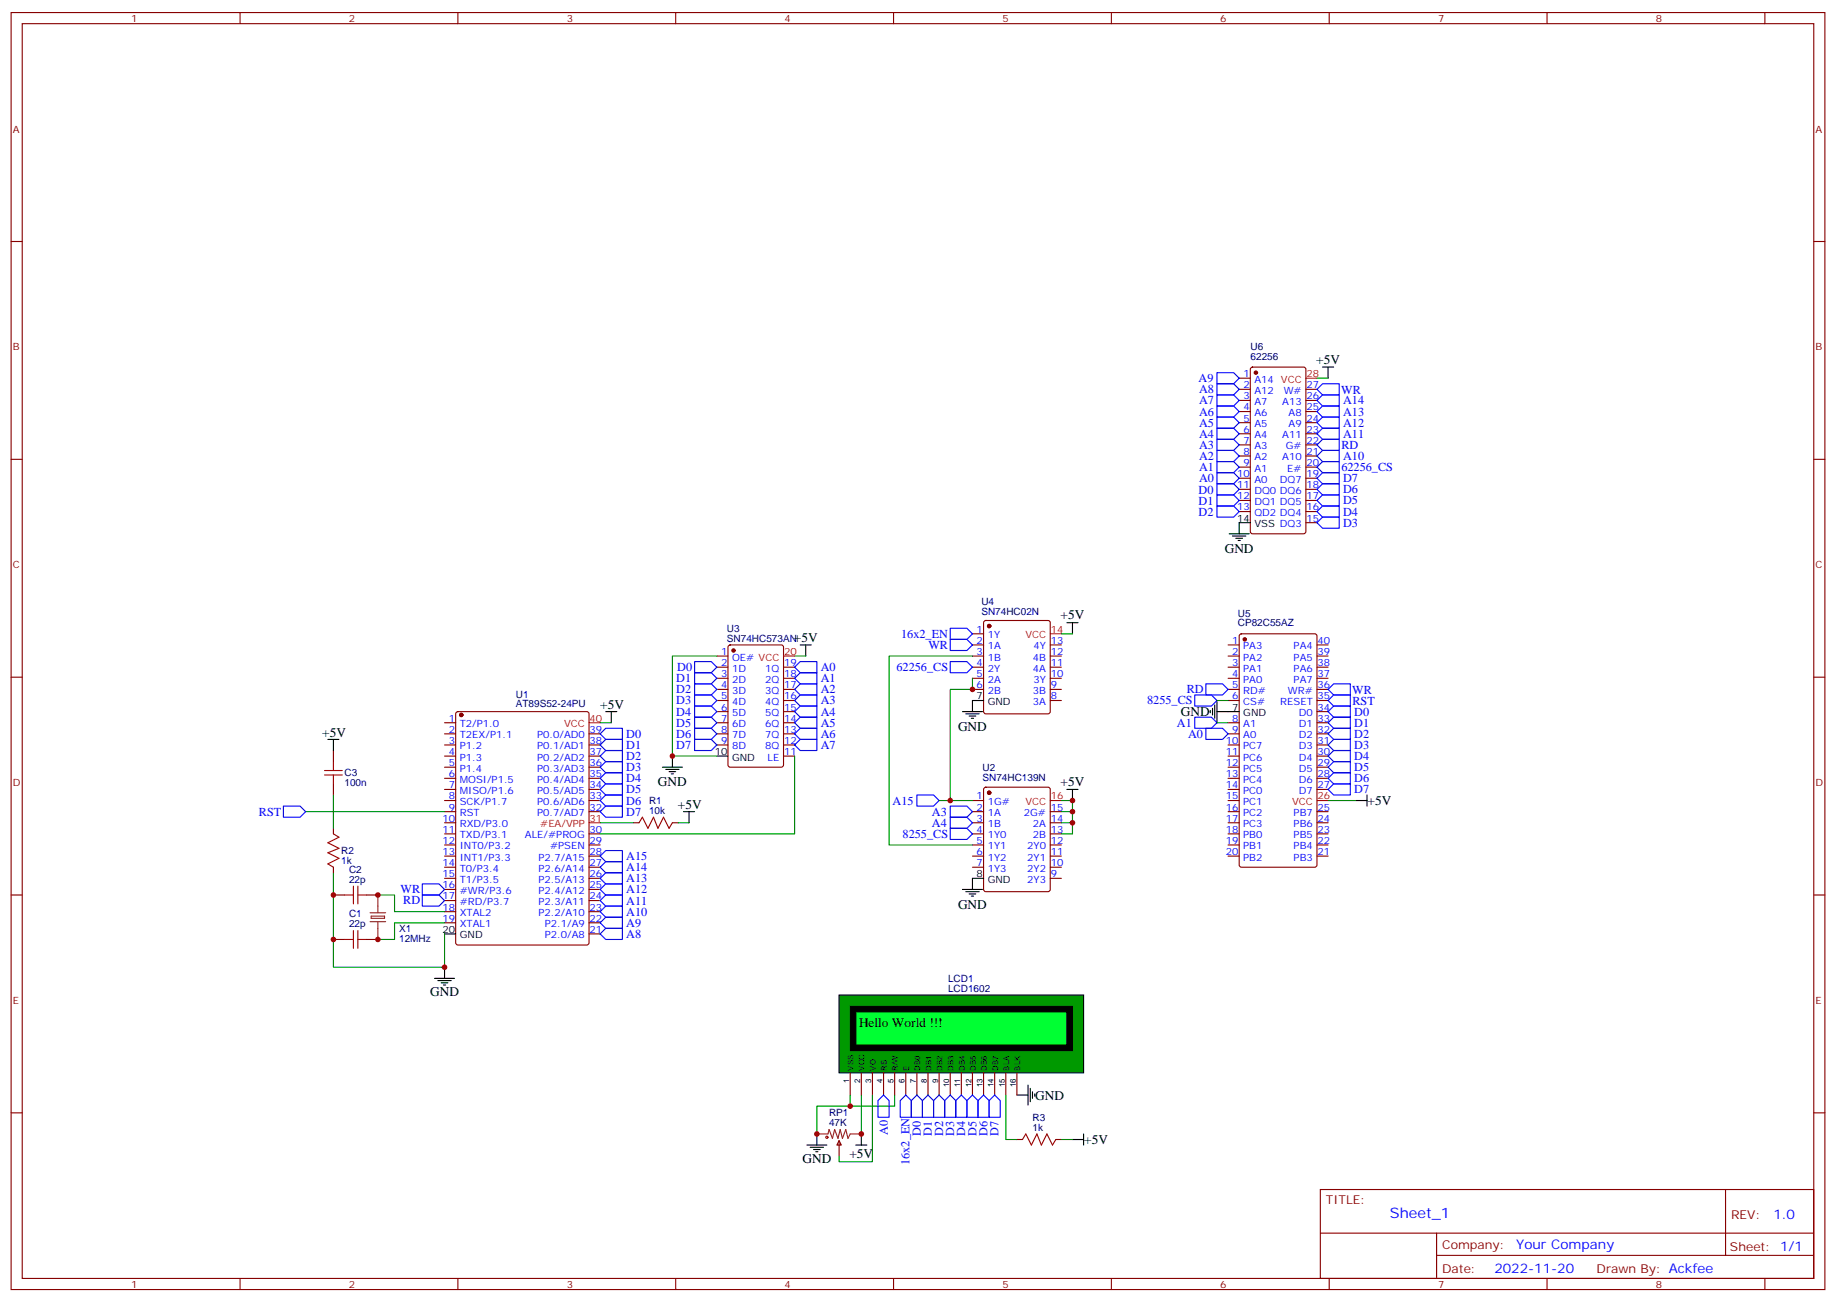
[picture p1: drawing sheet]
<svg xmlns="http://www.w3.org/2000/svg" width="583mm" height="413mm" viewBox="0 0 583 413" stroke-linecap="round" stroke-linejoin="round" font-family="sans-serif">
<g fill="none" stroke="#870000" stroke-width=".35">
<path d="M3.5 4h575.8v405.3h-575.8zM7.1 7.5h568.6v398.3h-568.6zM76.2 4v3.5M145.3 4v3.5M214.5 4v3.5M283.6 4v3.5M352.8 4v3.5M421.9 4v3.5M491.1 4v3.5M560.2 4v3.5M3.5 76.7h3.6M575.7 76.7h3.6"/>
<path d="M3.5 145.8h3.6M575.7 145.8h3.6M3.5 214.9h3.6M575.7 214.9h3.6M105.8 238.2v3.6M141.1 229.4h3.5M141.1 232.9h3.5M141.1 236.5h3.5M141.1 240h3.5M144.9 226.1l.4-.2h41l.6 .4 .1 73-.5 .6-41.2 .1-.6-.5-.1-72.9zM187 232.9h3.5M187 236.5h3.5"/>
<path d="M187 240h3.5M105.8 248.8v3.5M141.1 243.5h3.5M141.1 247.1h3.5M141.1 250.6h3.5M141.1 254.1h3.5M141.1 257.6h3.5M187 243.5h3.5M187 247.1h3.5M187 250.6h3.5M187 254.1h3.5M187 257.6h3.5"/>
<path d="M105.8 262.9v1.8M105.8 275.3v1.7M141.1 261.2h3.5M141.1 264.7h3.5M141.1 268.2h3.5M141.1 271.7h3.5M141.1 275.3h3.5M141.1 278.8h3.5M187 264.7h3.5M187 268.2h3.5M187 271.7h3.5M187 275.3h3.5"/>
<path d="M187 278.8h3.5M201.1 261.2h1.7M213.4 261.2h1.8M3.5 284.1h3.6M105.8 284.1h3.6M105.8 298.2h3.6M116.4 284.1h3.5M116.4 298.2h3.5M141.1 282.3h3.5M141.1 285.9h3.5M141.1 289.4h3.5M141.1 292.9h3.5"/>
<path d="M187 282.3h3.5M187 285.9h3.5M187 289.4h3.5M187 292.9h3.5M187 296.4h3.5M575.7 284.1h3.6M3.5 353.2h3.6M575.7 353.2h3.6M419.1 377.6h156.6v28.2h-156.6zM547.7 377.6v20.9M419.1 391.4h156.5M456 398.5h119.6"/>
<path d="M456 391.4v14.1M76.2 405.8v3.5M145.3 405.8v3.5M214.5 405.8v3.5M283.6 405.8v3.5M352.8 405.8v3.5M421.9 405.8v3.5M491.1 405.8v3.5M560.2 405.8v3.5"/>
</g>
<circle cx="146.4" cy="226.9" r=".53" fill="#870000" stroke="#870000" stroke-width=".35"/>
<path d="M104.1 234.7h3.5M105.8 234.7v3.5M192.3 225.9h3.5M194 225.9v3.5M217 257.6h3.5M218.7 257.6v3.6M141.1 296.4h3.5M137.9 310.6h6.4M139 311.3h4.2M140.1 312h2.1M140.8 312.7h.7M141.1 307v3.6" fill="none" stroke="#000" stroke-width=".35"/>
<path d="M187 229.4h3.5M187 261.2h3.5" fill="none" stroke="#f00" stroke-width=".35"/>
<path d="M190.5 229.4h3.5M105.8 252.3v5.3h-8.8M141.1 257.6h-35.3v5.3M105.8 277v30h35.3v-10.6M190.5 261.2h10.6M215.2 261.2h3.5M119.9 284.1h5.3v5.3h15.9M141.1 292.9h-15.9v5.3h-5.3" fill="none" stroke="#008700" stroke-width=".35"/>
<g fill="none" stroke="#a10000" stroke-width=".35">
<path d="M103 246h5.7M103 244.6h5.7M105.8 241.8v2.8M105.8 246v2.8M105.8 264.7l1.8 1-3.5 1.8 3.5 1.8-3.5 1.4 3.5 1.8-3.5 1.7 1.7 1.1M202.8 261.2l1.1-1.8 1.8 3.5 1.7-3.5 1.4 3.5 1.8-3.5 1.8 3.5 1-1.7M109.4 298.2h2.8M109.4 284.1h2.8M112.2 281.3v5.6M112.2 295.4v5.6M113.6 298.2h2.8M113.6 281.3v5.6"/>
<path d="M113.6 295.4v5.6M113.6 284.1h2.8"/>
</g>
<path d="M117.5 289.7h4.9M117.5 292.6h4.9M117.8 290.8h4.3v.7h-4.3zM119.9 284.1v5.6M119.9 292.6v5.6" fill="none" stroke="#8c2424" stroke-width=".35"/>
<path d="M90 255.9h5.2l1.8 1.7-1.8 1.8h-5.2zM134.1 284.1h5.2l1.8 1.8-1.8 1.7h-5.2zM134.1 280.6h5.2l1.8 1.7-1.8 1.8h-5.2z" fill="none" stroke="#00f" stroke-width=".35"/>
<path d="M266.3 315.8h77.7v24.7h-77.7z" fill="#090" stroke="#000" stroke-width=".35"/>
<g fill="none" stroke="#870000" stroke-width=".35">
<path d="M269.9 340.5v7.1M273.4 340.5v7.1M276.9 340.5v7.1M280.5 340.5v7.1M284 340.5v7.1M287.5 340.5v7.1M291 340.5v7.1M294.6 340.5v7.1M298.1 340.5v7.1M301.6 340.5v7.1M305.2 340.5v7.1M308.7 340.5v7.1"/>
<path d="M312.2 340.5v7.1M315.7 340.5v7.1M319.3 340.5v7.1M322.8 340.5v7.1"/>
</g>
<path d="M269.9 319.4h70.5v14.1h-70.5z" fill="#000" stroke="#000" stroke-width=".35"/>
<path d="M271.6 321.1h67.1v10.6h-67.1z" fill="none" stroke="#000" stroke-width=".35"/>
<path d="M271.6 321.1h67.1v10.6h-67.1z" fill="#0f3" stroke="#000" stroke-width=".35"/>
<path d="M259.3 359.9h3.5l.4-1.4 1 2.9 .7-2.9 1.1 2.9 .7-2.9 .7 2.9 1.1-2.9 .7 2.9 .7-1.5h3.5" fill="none" stroke="#8c2424" stroke-width=".35"/>
<g fill="none" stroke="#870000" stroke-width=".35">
<path d="M397.1 116.7l.5-.2h16.2l.7 .5v51.7l-.4 .7h-16.5l-.7-.4v-51.8zM393.3 120.1h3.6M393.3 123.6h3.6M393.3 127.1h3.6M393.3 130.6h3.6M393.3 134.2h3.6M393.3 137.7h3.6M414.5 123.6h3.5M414.5 127.1h3.5M414.5 130.6h3.5M414.5 134.2h3.5M414.5 137.7h3.5"/>
<path d="M393.3 141.2h3.6M393.3 144.7h3.6M393.3 148.3h3.6M393.3 151.8h3.6M393.3 155.3h3.6M393.3 158.9h3.6M414.5 141.2h3.5M414.5 144.7h3.5M414.5 148.3h3.5M414.5 151.8h3.5M414.5 155.3h3.5M414.5 158.9h3.5"/>
<path d="M393.3 162.4h3.6M414.5 162.4h3.5M414.5 165.9h3.5M312.4 197.2l.5-.2h19.8l.5 .2 .2 .5v28.2l-.3 .5-.4 .2h-19.8l-.5-.2-.2-.5v-28.2zM227.5 208.2h3.6M227.5 211.8h3.6M227.5 215.3h3.6M227.5 218.8h3.6M231.3 204.9l.5-.2h16.2l.7 .4v37.7l-.5 .7h-16.4l-.7-.4v-37.7zM248.7 211.8h3.5M248.7 215.3h3.5M248.7 218.8h3.5"/>
<path d="M308.7 208.2h3.5M308.7 211.8h3.5M308.7 215.3h3.5M308.7 218.8h3.5M308.7 201.2h3.5M308.7 204.7h3.5M333.4 208.2h3.5M333.4 211.8h3.5M333.4 215.3h3.5M333.4 218.8h3.5M333.4 204.7h3.5M389.8 208.2h3.5"/>
<path d="M389.8 211.8h3.5M389.8 215.3h3.5M389.8 218.8h3.5M389.8 204.7h3.5M393.6 201.4l.5-.2h23.2l.7 .4v73l-.4 .6-23.5 .1-.7-.5-.1-72.9zM418 208.2h3.6M418 211.8h3.6M418 215.3h3.6M418 218.8h3.6M418 204.7h3.6M227.5 222.4h3.6M227.5 225.9h3.6"/>
<path d="M227.5 229.4h3.6M227.5 232.9h3.6M227.5 236.5h3.6M248.7 222.4h3.5M248.7 225.9h3.5M248.7 229.4h3.5M248.7 232.9h3.5M248.7 236.5h3.5M248.7 240h3.5M333.4 222.4h3.5M389.8 222.4h3.5M389.8 229.4h3.5"/>
<path d="M389.8 232.9h3.5M389.8 236.5h3.5M389.8 240h3.5M418 222.4h3.6M418 225.9h3.6M418 229.4h3.6M418 232.9h3.6M418 236.5h3.6M418 240h3.6M308.7 254.1h3.5M308.7 257.6h3.5M312.4 250.1l.5-.2h19.8l.6 .4 .1 32-.5 .7h-20l-.6-.4-.1-32z"/>
<path d="M333.4 257.6h3.5M389.8 254.1h3.5M389.8 257.6h3.5M389.8 243.5h3.5M389.8 247.1h3.5M389.8 250.6h3.5M418 257.6h3.6M418 243.5h3.6M418 247.1h3.6M418 250.6h3.6M308.7 261.2h3.5M308.7 264.7h3.5"/>
<path d="M308.7 268.2h3.5M308.7 271.7h3.5M308.7 275.3h3.5M333.4 261.2h3.5M333.4 264.7h3.5M333.4 268.2h3.5M333.4 271.7h3.5M333.4 275.3h3.5M333.4 278.8h3.5M389.8 261.2h3.5M389.8 264.7h3.5M389.8 268.2h3.5"/>
<path d="M389.8 271.7h3.5M418 261.2h3.6M418 264.7h3.6M418 268.2h3.6M418 271.7h3.6M266.3 362.1l.8 1.4h-1.5zM266.3 362.1v4.9M322.8 361.7h1.8M335.1 361.7h1.8"/>
</g>
<g fill="none" stroke="#a10000" stroke-width=".35">
<path d="M324.6 361.7l1-1.8 1.8 3.6 1.7-3.6 1.5 3.6 1.7-3.6 1.8 3.6 1-1.8"/>
<circle cx="262.5" cy="361" r=".35"/>
</g>
<g fill="none" stroke="#008700" stroke-width=".35">
<path d="M418 120.1h3.6M227.5 208.2h-14.1v31.8h14.1M252.2 208.2h3.6M308.7 215.3v3.5h-7.1v35.3M308.7 208.2h-26.5v60h26.5M336.9 201.2h3.5M252.2 240v24.7h-61.7M386.3 222.4h3.5M386.3 229.4h3.5M298.1 254.1h10.6M336.9 254.1h3.5v10.6h-3.5M336.9 257.6h3.5"/>
<path d="M421.6 254.1h8.8M336.9 261.2h3.5M269.9 347.6v3.5h-10.6v8.8M273.4 347.6v12.3M276.9 347.6v21.2h-10.6v-1.8M284 347.6v3.5h-14.1M319.3 347.6v14.1h3.5M336.9 361.7h3.5"/>
</g>
<g fill="none" stroke="#000" stroke-width=".35">
<path d="M419.8 116.5h3.5M421.6 116.5v3.6M390.2 169.4h6.3M391.2 170.1h4.3M392.3 170.9h2.1M393 171.6h.7M396.9 165.9h-3.6v3.5M338.7 197.7h3.5M340.4 197.7v3.5M254 204.7h3.5M255.8 204.7v3.5M213.4 240v3.5"/>
<path d="M227.5 240h3.6M305.5 225.9h6.4M306.6 226.6h4.2M307.6 227.3h2.1M308.3 228h.7M312.2 222.4h-3.5v3.5M384.2 225.5v.7M384.9 224.8v2.1M385.6 223.8v4.2M386.3 225.9h7M386.3 222.7v6.4M210.3 243.5h6.3"/>
<path d="M211.3 244.2h4.2M212.4 244.9h2.1M213.1 245.6h.7M338.7 250.6h3.5M340.4 250.6v3.5M430.4 254.1h3.5M433.9 252.3v3.6M312.2 278.8h-3.5v3.5M305.5 282.3h6.4M306.6 283h4.2M307.6 283.7h2.1M308.3 284.4h.7"/>
<path d="M259.3 359.9v3.6M273.4 359.9v3.6M322.8 347.6h3.5M326.3 344.4v6.4M327 345.5v4.2M327.7 346.5v2.2M328.4 347.2v.7M344 359.9v3.6M256.1 363.5h6.4M257.2 364.2h4.2M258.2 364.9h2.1M258.9 365.6h.7"/>
<path d="M271.6 363.5h3.6M340.4 361.7h3.6"/>
</g>
<g fill="none" stroke="#00f" stroke-width=".35">
<path d="M386.3 118.3h5.3l1.7 1.8-1.7 1.7h-5.3zM386.3 121.8h5.3l1.7 1.8-1.7 1.7h-5.3zM386.3 125.3h5.3l1.7 1.8-1.7 1.8h-5.3zM386.3 132.4h5.3l1.7 1.8-1.7 1.7h-5.3zM386.3 128.9h5.3l1.7 1.7-1.7 1.8h-5.3zM386.3 135.9h5.3l1.7 1.8-1.7 1.8h-5.3zM386.3 139.5h5.3l1.7 1.7-1.7 1.8h-5.3zM418 137.7l1.8-1.8h5.3v3.6h-5.3zM418 134.2l1.8-1.8h5.3v3.5h-5.3zM418 130.6l1.8-1.7h5.3v3.5h-5.3zM418 127.1l1.8-1.8h5.3v3.6h-5.3zM418 123.6l1.8-1.8h5.3v3.5h-5.3z"/>
<path d="M386.3 143h5.3l1.7 1.7-1.7 1.8h-5.3zM386.3 146.5h5.3l1.7 1.8-1.7 1.7h-5.3zM386.3 150h5.3l1.7 1.8-1.7 1.8h-5.3zM386.3 153.6h5.3l1.7 1.7-1.7 1.8h-5.3zM386.3 157.1h5.3l1.7 1.8-1.7 1.7h-5.3zM418 144.7l1.8-1.7h5.3v3.5h-5.3zM418 148.3l1.8-1.8h5.3v3.5h-5.3zM418 141.2l1.8-1.7h5.3v3.5h-5.3zM418 158.9l1.8-1.8h5.3v3.5h-5.3zM418 155.3l1.8-1.7h5.3v3.5h-5.3zM418 151.8l1.8-1.8h5.3v3.6h-5.3zM386.3 160.6h5.3l1.7 1.8-1.7 1.7h-5.3z"/>
<path d="M418 165.9l1.8-1.8h5.3v3.6h-5.3zM418 162.4l1.8-1.8h5.3v3.5h-5.3zM301.6 199.4h5.3l1.8 1.8-1.8 1.8h-5.3zM220.5 210h5.3l1.7 1.8-1.7 1.7h-5.3zM220.5 213.5h5.3l1.7 1.8-1.7 1.8h-5.3zM220.5 217.1h5.3l1.7 1.7-1.7 1.8h-5.3zM252.2 211.8l1.8-1.8h5.3v3.5h-5.3zM252.2 215.3l1.8-1.8h5.3v3.6h-5.3zM252.2 218.8l1.8-1.7h5.3v3.5h-5.3zM301.6 210h5.3l1.8 1.8-1.8 1.7h-5.3zM301.6 203h5.3l1.8 1.7-1.8 1.8h-5.3zM382.8 217.1h5.3l1.7 1.7-1.7 1.8h-5.3z"/>
<path d="M421.6 218.8l1.7-1.7h5.3v3.5h-5.3zM190.5 232.9l1.8-1.7h5.3v3.5h-5.3zM190.5 236.5l1.8-1.8h5.3v3.5h-5.3zM190.5 240l1.8-1.8h5.3v3.6h-5.3zM220.5 220.6h5.3l1.7 1.8-1.7 1.7h-5.3zM220.5 224.1h5.3l1.7 1.8-1.7 1.7h-5.3zM220.5 227.6h5.3l1.7 1.8-1.7 1.8h-5.3zM220.5 231.2h5.3l1.7 1.7-1.7 1.8h-5.3zM220.5 234.7h5.3l1.7 1.8-1.7 1.7h-5.3zM252.2 222.4l1.8-1.8h5.3v3.5h-5.3zM252.2 225.9l1.8-1.8h5.3v3.5h-5.3zM252.2 229.4l1.8-1.8h5.3v3.6h-5.3z"/>
<path d="M252.2 232.9l1.8-1.7h5.3v3.5h-5.3zM252.2 236.5l1.8-1.8h5.3v3.5h-5.3zM379.2 220.6h5.3l1.8 1.8-1.8 1.7h-5.3zM379.2 227.6h5.3l1.8 1.8-1.8 1.8h-5.3zM382.8 231.2h5.3l1.7 1.7-1.7 1.8h-5.3zM421.6 222.4l1.7-1.8h5.3v3.5h-5.3zM421.6 225.9l1.7-1.8h5.3v3.5h-5.3zM421.6 229.4l1.7-1.8h5.3v3.6h-5.3zM421.6 232.9l1.7-1.7h5.3v3.5h-5.3zM421.6 236.5l1.7-1.8h5.3v3.5h-5.3zM421.6 240l1.7-1.8h5.3v3.6h-5.3zM190.5 243.5l1.8-1.7h5.3v3.5h-5.3z"/>
<path d="M190.5 250.6l1.8-1.8h5.3v3.5h-5.3zM190.5 254.1l1.8-1.8h5.3v3.6h-5.3zM190.5 257.6l1.8-1.7h5.3v3.5h-5.3zM192.3 245.3h5.3v3.5h-5.3l-1.8-1.7zM291 252.3h5.3l1.8 1.8-1.8 1.8h-5.3zM301.6 255.9h5.3l1.8 1.7-1.8 1.8h-5.3zM301.6 259.4h5.3l1.8 1.8-1.8 1.7h-5.3zM421.6 243.5l1.7-1.7h5.3v3.5h-5.3zM421.6 247.1l1.7-1.8h5.3v3.5h-5.3zM421.6 250.6l1.7-1.8h5.3v3.5h-5.3zM190.5 278.8l1.8-1.8h5.3v3.6h-5.3zM190.5 271.7l1.8-1.7h5.3v3.5h-5.3z"/>
<path d="M192.3 273.5h5.3v3.5h-5.3l-1.8-1.7zM301.6 262.9h5.3l1.8 1.8-1.8 1.8h-5.3zM190.5 296.4l1.8-1.7h5.3v3.5h-5.3zM190.5 289.4l1.8-1.8h5.3v3.5h-5.3zM190.5 282.3l1.8-1.7h5.3v3.5h-5.3zM192.3 291.1h5.3v3.6h-5.3l-1.8-1.8zM192.3 284.1h5.3v3.5h-5.3l-1.8-1.7zM280.5 347.6l1.7 1.8v5.2h-3.5v-5.2zM287.5 347.6l1.8 1.8v5.2h-3.5v-5.2zM291 347.6l1.8 1.8v5.2h-3.5v-5.2zM294.6 347.6l1.7 1.8v5.2h-3.5v-5.2zM298.1 347.6l1.8 1.8v5.2h-3.6v-5.2z"/>
<path d="M301.6 347.6l1.8 1.8v5.2h-3.5v-5.2zM305.2 347.6l1.7 1.8v5.2h-3.5v-5.2zM308.7 347.6l1.7 1.8v5.2h-3.5v-5.2zM312.2 347.6l1.8 1.8v5.2h-3.6v-5.2zM315.7 347.6l1.8 1.8v5.2h-3.5v-5.2z"/>
</g>
<g fill="#870000" stroke="#870000" stroke-width=".35">
<circle cx="314" cy="251.6" r=".53"/>
<circle cx="232.8" cy="206.5" r=".53"/>
<circle cx="314" cy="198.7" r=".53"/>
<circle cx="395.1" cy="203" r=".53"/>
<circle cx="398.6" cy="118.3" r=".53"/>
</g>
<path d="M414.5 120.1h3.5M248.7 208.2h3.5M333.4 201.2h3.5M333.4 254.1h3.5M418 254.1h3.6" fill="none" stroke="#f00" stroke-width=".35"/>
<g fill="#c00">
<circle cx="119.9" cy="298.2" r=".88"/>
<circle cx="119.9" cy="284.1" r=".88"/>
<circle cx="141.1" cy="307" r=".88"/>
<circle cx="105.8" cy="298.2" r=".88"/>
<circle cx="105.8" cy="284.1" r=".88"/>
<circle cx="273.4" cy="359.9" r=".88"/>
<circle cx="259.3" cy="359.9" r=".88"/>
<circle cx="269.9" cy="351.1" r=".88"/>
<circle cx="213.4" cy="240" r=".88"/>
<circle cx="340.4" cy="254.1" r=".88"/>
<circle cx="340.4" cy="261.2" r=".88"/>
<circle cx="340.4" cy="257.6" r=".88"/>
<circle cx="301.6" cy="254.1" r=".88"/>
<circle cx="308.7" cy="218.8" r=".88"/>
</g>
<text font-size="4.6" fill="#00f" x="441.2" y="386.6">Sheet_1</text>
<g font-size="4.2">
<text x="417.8" y="115.4">+5V</text>
<text x="388.8" y="175.5">GND</text>
<text x="336.6" y="196.6">+5V</text>
<text x="252" y="203.6">+5V</text>
<text x="190.5" y="225.2">+5V</text>
<text x="374.8" y="227.3">GND</text>
<text x="102.3" y="234">+5V</text>
<text x="304.1" y="232">GND</text>
<text x="208.8" y="249.6">GND</text>
<text x="336.6" y="249.5">+5V</text>
<text x="215.2" y="256.9">+5V</text>
<text x="434.1" y="255.5">+5V</text>
<text x="304.1" y="288.4">GND</text>
<text x="136.5" y="316.2">GND</text>
<text x="272.7" y="326.1">Hello World !!!</text>
<text x="328.6" y="349">GND</text>
<text x="344.1" y="363.1">+5V</text>
<text x="254.7" y="369.1">GND</text>
<text x="269.6" y="367.4">+5V</text>
</g>
<g font-size="4.2" fill="#00f">
<text x="562.9" y="386.8">1.0</text>
<text x="481.3" y="396.4">Your Company</text>
<text x="474.4" y="404.2">2022-11-20</text>
</g>
<g font-size="3.9" fill="#00f">
<text x="380.5" y="121.3">A9</text>
<text x="380.6" y="124.8">A8</text>
<text x="425.7" y="124.9">WR</text>
<text x="380.6" y="128.4">A7</text>
<text x="380.6" y="131.9">A6</text>
<text x="426.3" y="131.9">A13</text>
<text x="426.3" y="128.4">A14</text>
<text x="380.6" y="135.4">A5</text>
<text x="426.3" y="135.4">A12</text>
<text x="380.6" y="138.9">A4</text>
<text x="380.6" y="142.5">A3</text>
<text x="425.8" y="142.6">RD</text>
<text x="426.3" y="139">A11</text>
<text x="380.6" y="146">A2</text>
<text x="380.6" y="149.5">A1</text>
<text x="425.8" y="149.6">62256_CS</text>
<text x="426.3" y="146">A10</text>
<text x="380.6" y="153.1">A0</text>
<text x="426.3" y="153.1">D7</text>
<text x="380.5" y="156.7">D0</text>
<text x="380.5" y="160.2">D1</text>
<text x="426.3" y="160.1">D5</text>
<text x="426.3" y="156.6">D6</text>
<text x="380.5" y="163.7">D2</text>
<text x="426.3" y="167.2">D3</text>
<text x="426.3" y="163.6">D4</text>
<text x="286.1" y="202.4">16x2_EN</text>
<text x="294.7" y="206">WR</text>
<text x="215" y="213">D0</text>
<text x="260.5" y="213">A0</text>
<text x="284.6" y="213">62256_CS</text>
<text x="214.7" y="216.6">D1</text>
<text x="214.7" y="220.1">D2</text>
<text x="260.5" y="216.6">A1</text>
<text x="260.5" y="220.1">A2</text>
<text x="376.7" y="220.1">RD</text>
<text x="429.3" y="220.2">WR</text>
<text x="214.7" y="223.6">D3</text>
<text x="214.7" y="227.1">D4</text>
<text x="260.5" y="223.6">A3</text>
<text x="260.5" y="227.1">A4</text>
<text x="364.1" y="223.6">8255_CS</text>
<text x="429.3" y="223.7">RST</text>
<text x="429.9" y="227.1">D0</text>
<text x="214.7" y="230.7">D5</text>
<text x="260.5" y="230.7">A5</text>
<text x="373.6" y="230.7">A1</text>
<text x="429.9" y="230.7">D1</text>
<text x="198.8" y="234.2">D0</text>
<text x="198.8" y="237.7">D1</text>
<text x="214.7" y="234.2">D6</text>
<text x="214.7" y="237.7">D7</text>
<text x="260.5" y="234.2">A6</text>
<text x="260.5" y="237.7">A7</text>
<text x="377.1" y="234.2">A0</text>
<text x="429.9" y="234.2">D2</text>
<text x="429.9" y="237.7">D3</text>
<text x="198.8" y="241.3">D2</text>
<text x="198.8" y="244.8">D3</text>
<text x="429.9" y="241.3">D4</text>
<text x="429.9" y="244.8">D5</text>
<text x="198.8" y="248.3">D4</text>
<text x="198.8" y="251.8">D5</text>
<text x="429.9" y="248.3">D6</text>
<text x="429.9" y="251.8">D7</text>
<text x="198.8" y="255.4">D6</text>
<text x="283.3" y="255.4">A15</text>
<text x="82.2" y="258.9">RST</text>
<text x="198.8" y="258.9">D7</text>
<text x="295.8" y="258.9">A3</text>
<text x="295.8" y="262.4">A4</text>
<text x="286.5" y="265.9">8255_CS</text>
<text x="198.8" y="273">A15</text>
<text x="198.8" y="280.1">A13</text>
<text x="198.8" y="276.5">A14</text>
<text x="127.1" y="283.6">WR</text>
<text x="128" y="287.1">RD</text>
<text x="198.8" y="287.1">A11</text>
<text x="198.8" y="283.6">A12</text>
<text x="198.8" y="290.6">A10</text>
<text x="198.8" y="297.7">A8</text>
<text x="198.8" y="294.2">A9</text>
<text x="281.8" y="360.4" transform="rotate(-90 281.8 360.4)">A0</text>
<text x="292.3" y="360.5" transform="rotate(-90 292.3 360.5)">D0</text>
<text x="295.8" y="360.5" transform="rotate(-90 295.8 360.5)">D1</text>
<text x="299.4" y="360.5" transform="rotate(-90 299.4 360.5)">D2</text>
<text x="302.9" y="360.5" transform="rotate(-90 302.9 360.5)">D3</text>
<text x="306.4" y="360.5" transform="rotate(-90 306.4 360.5)">D4</text>
<text x="309.9" y="360.5" transform="rotate(-90 309.9 360.5)">D5</text>
<text x="313.5" y="360.5" transform="rotate(-90 313.5 360.5)">D6</text>
<text x="317" y="360.5" transform="rotate(-90 317 360.5)">D7</text>
<text x="288.7" y="369.8" transform="rotate(-90 288.7 369.8)">16x2_EN</text>
</g>
<g font-size="3.9" fill="#800">
<text x="420.9" y="382.2">TITLE:</text>
<text x="549.5" y="386.8">REV:</text>
<text x="457.8" y="396.4">Company:</text>
<text x="549.1" y="397">Sheet: 1/1</text>
<text x="457.8" y="404">Date:</text>
<text x="506.8" y="404.1">Drawn By: Ackfee</text>
</g>
<g font-size="3.2" fill="#800">
<text x="41.6" y="7">1</text>
<text x="110.8" y="7">2</text>
<text x="179.9" y="7">3</text>
<text x="249.1" y="7">4</text>
<text x="318.2" y="7">5</text>
<text x="387.3" y="7">6</text>
<text x="456.5" y="7">7</text>
<text x="525.6" y="7">8</text>
<text x="4.1" y="42.1">A</text>
<text x="576.3" y="42.1">A</text>
<text x="4.1" y="111.2">B</text>
<text x="576.3" y="111.2">B</text>
<text x="4.1" y="180.4">C</text>
<text x="576.3" y="180.4">C</text>
<text x="4.1" y="249.5">D</text>
<text x="576.3" y="249.5">D</text>
<text x="4.1" y="318.7">E</text>
<text x="576.3" y="318.7">E</text>
<text x="41.6" y="408.8">1</text>
<text x="110.8" y="408.8">2</text>
<text x="179.9" y="408.8">3</text>
<text x="249.1" y="408.8">4</text>
<text x="318.2" y="408.8">5</text>
<text x="387.3" y="408.8">6</text>
<text x="456.5" y="408.8">7</text>
<text x="525.6" y="408.8">8</text>
</g>
<g font-size="3.2" fill="#000080">
<text x="397" y="110.9">U6</text>
<text x="397" y="114.1">62256</text>
<text x="311.5" y="195.3">SN74HC02N</text>
<text x="311.5" y="192.1">U4</text>
<text x="392.9" y="195.7">U5</text>
<text x="230.7" y="203.7">SN74HC573AN</text>
<text x="230.7" y="200.6">U3</text>
<text x="392.9" y="198.8">CP82C55AZ</text>
<text x="163.7" y="221.5">U1</text>
<text x="163.7" y="224.6">AT89S52-24PU</text>
<text x="311.9" y="244.7">U2</text>
<text x="109.4" y="249.6">100n</text>
<text x="109.4" y="246.4">C3</text>
<text x="311.9" y="247.8">SN74HC139N</text>
<text x="206" y="255.2">R1</text>
<text x="206" y="258.3">10k</text>
<text x="108.3" y="274.3">1k</text>
<text x="108.3" y="271.1">R2</text>
<text x="110.8" y="280.2">22p</text>
<text x="110.8" y="277.1">C2</text>
<text x="110.8" y="291.2">C1</text>
<text x="110.8" y="294.3">22p</text>
<text x="126.7" y="299">12MHz</text>
<text x="126.7" y="295.8">X1</text>
<text x="300.9" y="311.6">LCD1</text>
<text x="300.9" y="314.8">LCD1602</text>
<text x="263.1" y="357.5">47K</text>
<text x="263.1" y="354.3">RP1</text>
<text x="327.7" y="358.9">1k</text>
<text x="327.7" y="355.7">R3</text>
</g>
<g font-size="3.2" fill="#00f">
<text x="394.7" y="119.7">1</text>
<text x="394.7" y="123.2">2</text>
<text x="398.2" y="121.5">A14</text>
<text x="398.2" y="125">A12</text>
<text x="407.5" y="125">W#</text>
<text x="414.7" y="123.2">27</text>
<text x="394.7" y="126.8">3</text>
<text x="394.7" y="130.3">4</text>
<text x="398.2" y="128.5">A7</text>
<text x="407" y="128.5">A13</text>
<text x="414.7" y="130.3">25</text>
<text x="414.7" y="126.8">26</text>
<text x="394.7" y="133.8">5</text>
<text x="394.7" y="137.3">6</text>
<text x="398.2" y="132">A6</text>
<text x="398.2" y="135.6">A5</text>
<text x="409" y="135.6">A9</text>
<text x="409" y="132">A8</text>
<text x="414.7" y="137.3">23</text>
<text x="414.7" y="133.8">24</text>
<text x="394.7" y="140.9">7</text>
<text x="398.2" y="139.1">A4</text>
<text x="398.2" y="142.6">A3</text>
<text x="407" y="139.1">A11</text>
<text x="408.1" y="142.6">G#</text>
<text x="414.7" y="140.9">22</text>
<text x="394.7" y="144.4">8</text>
<text x="394.7" y="147.9">9</text>
<text x="398.2" y="146.2">A2</text>
<text x="398.2" y="149.7">A1</text>
<text x="407" y="146.2">A10</text>
<text x="408.6" y="149.7">E#</text>
<text x="414.7" y="147.9">20</text>
<text x="414.7" y="144.4">21</text>
<text x="392.7" y="151.4">10</text>
<text x="392.7" y="155">11</text>
<text x="398.2" y="153.2">A0</text>
<text x="406.2" y="153.2">DQ7</text>
<text x="414.7" y="155">18</text>
<text x="414.7" y="151.4">19</text>
<text x="392.7" y="158.5">12</text>
<text x="398.2" y="156.7">DQ0 DQ6</text>
<text x="398.2" y="160.3">DQ1 DQ5</text>
<text x="414.7" y="158.5">17</text>
<text x="392.7" y="162">13</text>
<text x="398.2" y="163.8">QD2 DQ4</text>
<text x="414.7" y="165.6">15</text>
<text x="414.7" y="162">16</text>
<text x="310" y="200.8">1</text>
<text x="313.5" y="202.6">1Y</text>
<text x="228.9" y="207.9">1</text>
<text x="232.4" y="209.7">OE# VCC</text>
<text x="310" y="204.4">2</text>
<text x="310" y="207.9">3</text>
<text x="313.5" y="206.1">1A</text>
<text x="313.5" y="209.7">1B</text>
<text x="327.9" y="209.7">4B</text>
<text x="328.1" y="206.1">4Y</text>
<text x="333.6" y="207.9">12</text>
<text x="333.6" y="204.4">13</text>
<text x="391.2" y="204.4">1</text>
<text x="391.2" y="207.9">2</text>
<text x="394.7" y="206.1">PA3</text>
<text x="394.7" y="209.7">PA2</text>
<text x="410.6" y="209.7">PA5</text>
<text x="410.6" y="206.1">PA4</text>
<text x="418.2" y="207.9">39</text>
<text x="418.2" y="204.4">40</text>
<text x="228.9" y="211.4">2</text>
<text x="228.9" y="214.9">3</text>
<text x="232.4" y="213.2">1D</text>
<text x="242.9" y="213.2">1Q</text>
<text x="248.9" y="214.9">18</text>
<text x="248.9" y="211.4">19</text>
<text x="310" y="211.4">4</text>
<text x="310" y="214.9">5</text>
<text x="313.5" y="213.2">2Y</text>
<text x="327.9" y="213.2">4A</text>
<text x="333.6" y="214.9">10</text>
<text x="333.6" y="211.4">11</text>
<text x="391.2" y="211.4">3</text>
<text x="391.2" y="214.9">4</text>
<text x="394.7" y="213.2">PA1</text>
<text x="410.6" y="213.2">PA6</text>
<text x="418.2" y="214.9">37</text>
<text x="418.2" y="211.4">38</text>
<text x="228.9" y="218.5">4</text>
<text x="232.4" y="216.7">2D</text>
<text x="232.4" y="220.2">3D</text>
<text x="242.9" y="220.2">3Q</text>
<text x="242.9" y="216.7">2Q</text>
<text x="248.9" y="218.5">17</text>
<text x="310" y="218.5">6</text>
<text x="313.5" y="216.7">2A</text>
<text x="313.5" y="220.2">2B</text>
<text x="327.9" y="220.2">3B</text>
<text x="328.1" y="216.7">3Y</text>
<text x="333.6" y="218.5">9</text>
<text x="391.2" y="218.5">5</text>
<text x="394.7" y="216.7">PA0</text>
<text x="394.7" y="220.2">RD#</text>
<text x="408.8" y="220.2">WR#</text>
<text x="410.6" y="216.7">PA7</text>
<text x="418.2" y="218.5">36</text>
<text x="228.9" y="222">5</text>
<text x="228.9" y="225.5">6</text>
<text x="232.4" y="223.8">4D</text>
<text x="232.4" y="227.3">5D</text>
<text x="242.9" y="227.3">5Q</text>
<text x="242.9" y="223.8">4Q</text>
<text x="248.9" y="225.5">15</text>
<text x="248.9" y="222">16</text>
<text x="327.9" y="223.8">3A</text>
<text x="333.6" y="222">8</text>
<text x="391.2" y="222">6</text>
<text x="394.7" y="223.8">CS#</text>
<text x="406.4" y="223.8">RESET</text>
<text x="412.3" y="227.3">D0</text>
<text x="418.2" y="225.5">34</text>
<text x="418.2" y="222">35</text>
<text x="142.4" y="229.1">1</text>
<text x="142.4" y="232.6">2</text>
<text x="145.9" y="230.8">T2/P1.0</text>
<text x="187.1" y="232.6">39</text>
<text x="228.9" y="229.1">7</text>
<text x="228.9" y="232.6">8</text>
<text x="232.4" y="230.8">6D</text>
<text x="242.9" y="230.8">6Q</text>
<text x="248.9" y="232.6">13</text>
<text x="248.9" y="229.1">14</text>
<text x="391.2" y="229.1">8</text>
<text x="391.2" y="232.6">9</text>
<text x="394.7" y="230.8">A1</text>
<text x="412.3" y="230.8">D1</text>
<text x="418.2" y="232.6">32</text>
<text x="418.2" y="229.1">33</text>
<text x="142.4" y="236.1">3</text>
<text x="142.4" y="239.6">4</text>
<text x="145.9" y="234.4">T2EX/P1.1</text>
<text x="145.9" y="237.9">P1.2</text>
<text x="170.5" y="237.9">P0.1/AD1</text>
<text x="170.5" y="234.4">P0.0/AD0</text>
<text x="187.1" y="239.6">37</text>
<text x="187.1" y="236.1">38</text>
<text x="228.9" y="236.1">9</text>
<text x="232.4" y="234.4">7D</text>
<text x="232.4" y="237.9">8D</text>
<text x="242.9" y="237.9">8Q</text>
<text x="242.9" y="234.4">7Q</text>
<text x="248.9" y="239.6">11</text>
<text x="248.9" y="236.1">12</text>
<text x="389.1" y="236.1">10</text>
<text x="389.1" y="239.6">11</text>
<text x="394.7" y="234.4">A0</text>
<text x="394.7" y="237.9">PC7</text>
<text x="412.3" y="237.9">D3</text>
<text x="412.3" y="234.4">D2</text>
<text x="418.2" y="239.6">30</text>
<text x="418.2" y="236.1">31</text>
<text x="142.4" y="243.2">5</text>
<text x="145.9" y="241.4">P1.3</text>
<text x="145.9" y="244.9">P1.4</text>
<text x="170.5" y="244.9">P0.3/AD3</text>
<text x="170.5" y="241.4">P0.2/AD2</text>
<text x="187.1" y="243.2">36</text>
<text x="243.6" y="241.4">LE</text>
<text x="389.1" y="243.2">12</text>
<text x="394.7" y="241.4">PC6</text>
<text x="394.7" y="244.9">PC5</text>
<text x="412.3" y="244.9">D5</text>
<text x="412.3" y="241.4">D4</text>
<text x="418.2" y="243.2">29</text>
<text x="142.4" y="246.7">6</text>
<text x="142.4" y="250.2">7</text>
<text x="145.9" y="248.5">MOSI/P1.5</text>
<text x="145.9" y="252">MISO/P1.6</text>
<text x="170.5" y="252">P0.5/AD5</text>
<text x="170.5" y="248.5">P0.4/AD4</text>
<text x="187.1" y="250.2">34</text>
<text x="187.1" y="246.7">35</text>
<text x="389.1" y="246.7">13</text>
<text x="389.1" y="250.2">14</text>
<text x="394.7" y="248.5">PC4</text>
<text x="394.7" y="252">PC0</text>
<text x="412.3" y="252">D7</text>
<text x="412.3" y="248.5">D6</text>
<text x="418.2" y="250.2">27</text>
<text x="418.2" y="246.7">28</text>
<text x="142.4" y="253.8">8</text>
<text x="142.4" y="257.3">9</text>
<text x="145.9" y="255.5">SCK/P1.7</text>
<text x="170.5" y="255.5">P0.6/AD6</text>
<text x="187.1" y="257.3">32</text>
<text x="187.1" y="253.8">33</text>
<text x="310" y="253.8">1</text>
<text x="310" y="257.3">2</text>
<text x="313.5" y="255.5">1G#</text>
<text x="333.6" y="257.3">15</text>
<text x="389.1" y="253.8">15</text>
<text x="389.1" y="257.3">16</text>
<text x="394.7" y="255.5">PC1</text>
<text x="418.2" y="257.3">25</text>
<text x="140.4" y="260.8">10</text>
<text x="145.9" y="259">RST</text>
<text x="145.9" y="262.6">RXD/P3.0</text>
<text x="170.5" y="259">P0.7/AD7</text>
<text x="310" y="260.8">3</text>
<text x="313.5" y="259">1A</text>
<text x="313.5" y="262.6">1B</text>
<text x="325" y="259">2G#</text>
<text x="327.9" y="262.6">2A</text>
<text x="333.6" y="260.8">14</text>
<text x="389.1" y="260.8">17</text>
<text x="394.7" y="259">PC2</text>
<text x="394.7" y="262.6">PC3</text>
<text x="410.6" y="262.6">PB6</text>
<text x="410.6" y="259">PB7</text>
<text x="418.2" y="260.8">24</text>
<text x="140.4" y="264.3">11</text>
<text x="140.4" y="267.9">12</text>
<text x="145.9" y="266.1">TXD/P3.1</text>
<text x="145.9" y="269.6">INT0/P3.2</text>
<text x="166.6" y="266.1">ALE/#PROG</text>
<text x="174.6" y="269.6">#PSEN</text>
<text x="187.1" y="267.9">29</text>
<text x="187.1" y="264.3">30</text>
<text x="310" y="264.3">4</text>
<text x="310" y="267.9">5</text>
<text x="313.5" y="266.1">1Y0</text>
<text x="313.5" y="269.6">1Y1</text>
<text x="326.1" y="269.6">2Y0</text>
<text x="327.9" y="266.1">2B</text>
<text x="333.6" y="267.9">12</text>
<text x="333.6" y="264.3">13</text>
<text x="389.1" y="264.3">18</text>
<text x="389.1" y="267.9">19</text>
<text x="394.7" y="266.1">PB0</text>
<text x="394.7" y="269.6">PB1</text>
<text x="410.6" y="269.6">PB4</text>
<text x="410.6" y="266.1">PB5</text>
<text x="418.2" y="267.9">22</text>
<text x="418.2" y="264.3">23</text>
<text x="140.4" y="271.4">13</text>
<text x="140.4" y="274.9">14</text>
<text x="145.9" y="273.2">INT1/P3.3</text>
<text x="170.9" y="273.2">P2.7/A15</text>
<text x="187.1" y="274.9">27</text>
<text x="187.1" y="271.4">28</text>
<text x="310" y="271.4">6</text>
<text x="310" y="274.9">7</text>
<text x="313.5" y="273.2">1Y2</text>
<text x="326.1" y="273.2">2Y1</text>
<text x="333.6" y="274.9">10</text>
<text x="333.6" y="271.4">11</text>
<text x="389.1" y="271.4">20</text>
<text x="394.7" y="273.2">PB2</text>
<text x="410.6" y="273.2">PB3</text>
<text x="418.2" y="271.4">21</text>
<text x="140.4" y="278.4">15</text>
<text x="140.4" y="282">16</text>
<text x="145.9" y="276.7">T0/P3.4</text>
<text x="145.9" y="280.2">T1/P3.5</text>
<text x="170.9" y="280.2">P2.5/A13</text>
<text x="170.9" y="276.7">P2.6/A14</text>
<text x="187.1" y="282">25</text>
<text x="187.1" y="278.4">26</text>
<text x="313.5" y="276.7">1Y3</text>
<text x="326.1" y="280.2">2Y3</text>
<text x="326.1" y="276.7">2Y2</text>
<text x="333.6" y="278.4">9</text>
<text x="140.4" y="285.5">17</text>
<text x="145.9" y="283.7">#WR/P3.6</text>
<text x="145.9" y="287.3">#RD/P3.7</text>
<text x="170.9" y="287.3">P2.3/A11</text>
<text x="170.9" y="283.7">P2.4/A12</text>
<text x="187.1" y="285.5">24</text>
<text x="140.4" y="289">18</text>
<text x="140.4" y="292.6">19</text>
<text x="145.9" y="290.8">XTAL2</text>
<text x="170.9" y="290.8">P2.2/A10</text>
<text x="187.1" y="292.6">22</text>
<text x="187.1" y="289">23</text>
<text x="145.9" y="294.3">XTAL1</text>
<text x="172.9" y="297.9">P2.0/A8</text>
<text x="172.9" y="294.3">P2.1/A9</text>
<text x="187.1" y="296.1">21</text>
</g>
<g font-size="3.2" fill="#f00">
<text x="414.7" y="119.7">28</text>
<text x="406.6" y="121.5">VCC</text>
<text x="325.5" y="202.6">VCC</text>
<text x="333.6" y="200.8">14</text>
<text x="248.9" y="207.9">20</text>
<text x="179.1" y="230.8">VCC</text>
<text x="187.1" y="229.1">40</text>
<text x="325.5" y="255.5">VCC</text>
<text x="333.6" y="253.8">16</text>
<text x="410.1" y="255.5">VCC</text>
<text x="418.2" y="253.8">26</text>
<text x="171.5" y="262.6">#EA/VPP</text>
<text x="187.1" y="260.8">31</text>
</g>
<g font-size="3.2">
<text x="392.7" y="165.6">14</text>
<text x="398.2" y="167.3">VSS DQ3</text>
<text x="310" y="222">7</text>
<text x="313.5" y="223.8">GND</text>
<text x="391.2" y="225.5">7</text>
<text x="394.7" y="227.3">GND</text>
<text x="226.9" y="239.6">10</text>
<text x="232.4" y="241.4">GND</text>
<text x="310" y="278.4">8</text>
<text x="313.5" y="280.2">GND</text>
<text x="140.4" y="296.1">20</text>
<text x="145.9" y="297.9">GND</text>
</g>
<g font-size="2.5">
<text x="270.9" y="339.8" transform="rotate(-90 270.9 339.8)">VSS</text>
<text x="274.5" y="339.8" transform="rotate(-90 274.5 339.8)">VCC</text>
<text x="278" y="339.8" transform="rotate(-90 278 339.8)">VO</text>
<text x="281.5" y="339.8" transform="rotate(-90 281.5 339.8)">RS</text>
<text x="285" y="339.8" transform="rotate(-90 285 339.8)">R/W</text>
<text x="288.6" y="339.8" transform="rotate(-90 288.6 339.8)">E</text>
<text x="292.1" y="339.8" transform="rotate(-90 292.1 339.8)">DB0</text>
<text x="295.6" y="339.8" transform="rotate(-90 295.6 339.8)">DB1</text>
<text x="299.2" y="339.8" transform="rotate(-90 299.2 339.8)">DB2</text>
<text x="302.7" y="339.8" transform="rotate(-90 302.7 339.8)">DB3</text>
<text x="306.2" y="339.8" transform="rotate(-90 306.2 339.8)">DB4</text>
<text x="309.7" y="339.8" transform="rotate(-90 309.7 339.8)">DB5</text>
<text x="313.3" y="339.8" transform="rotate(-90 313.3 339.8)">DB6</text>
<text x="316.8" y="339.8" transform="rotate(-90 316.8 339.8)">DB7</text>
<text x="320.3" y="339.8" transform="rotate(-90 320.3 339.8)">BLA</text>
<text x="323.8" y="339.8" transform="rotate(-90 323.8 339.8)">BLK</text>
<text x="269.5" y="343.7" transform="rotate(-90 269.5 343.7)">1</text>
<text x="273" y="343.7" transform="rotate(-90 273 343.7)">2</text>
<text x="276.6" y="343.7" transform="rotate(-90 276.6 343.7)">3</text>
<text x="280.1" y="343.7" transform="rotate(-90 280.1 343.7)">4</text>
<text x="283.6" y="343.7" transform="rotate(-90 283.6 343.7)">5</text>
<text x="287.2" y="343.7" transform="rotate(-90 287.2 343.7)">6</text>
<text x="290.7" y="343.7" transform="rotate(-90 290.7 343.7)">7</text>
<text x="294.2" y="343.7" transform="rotate(-90 294.2 343.7)">8</text>
<text x="297.7" y="343.7" transform="rotate(-90 297.7 343.7)">9</text>
<text x="301.3" y="345" transform="rotate(-90 301.3 345)">10</text>
<text x="304.8" y="345" transform="rotate(-90 304.8 345)">11</text>
<text x="308.3" y="345" transform="rotate(-90 308.3 345)">12</text>
<text x="311.9" y="345" transform="rotate(-90 311.9 345)">13</text>
<text x="315.4" y="345" transform="rotate(-90 315.4 345)">14</text>
<text x="318.9" y="345" transform="rotate(-90 318.9 345)">15</text>
<text x="322.4" y="345" transform="rotate(-90 322.4 345)">16</text>
</g>
</svg>
